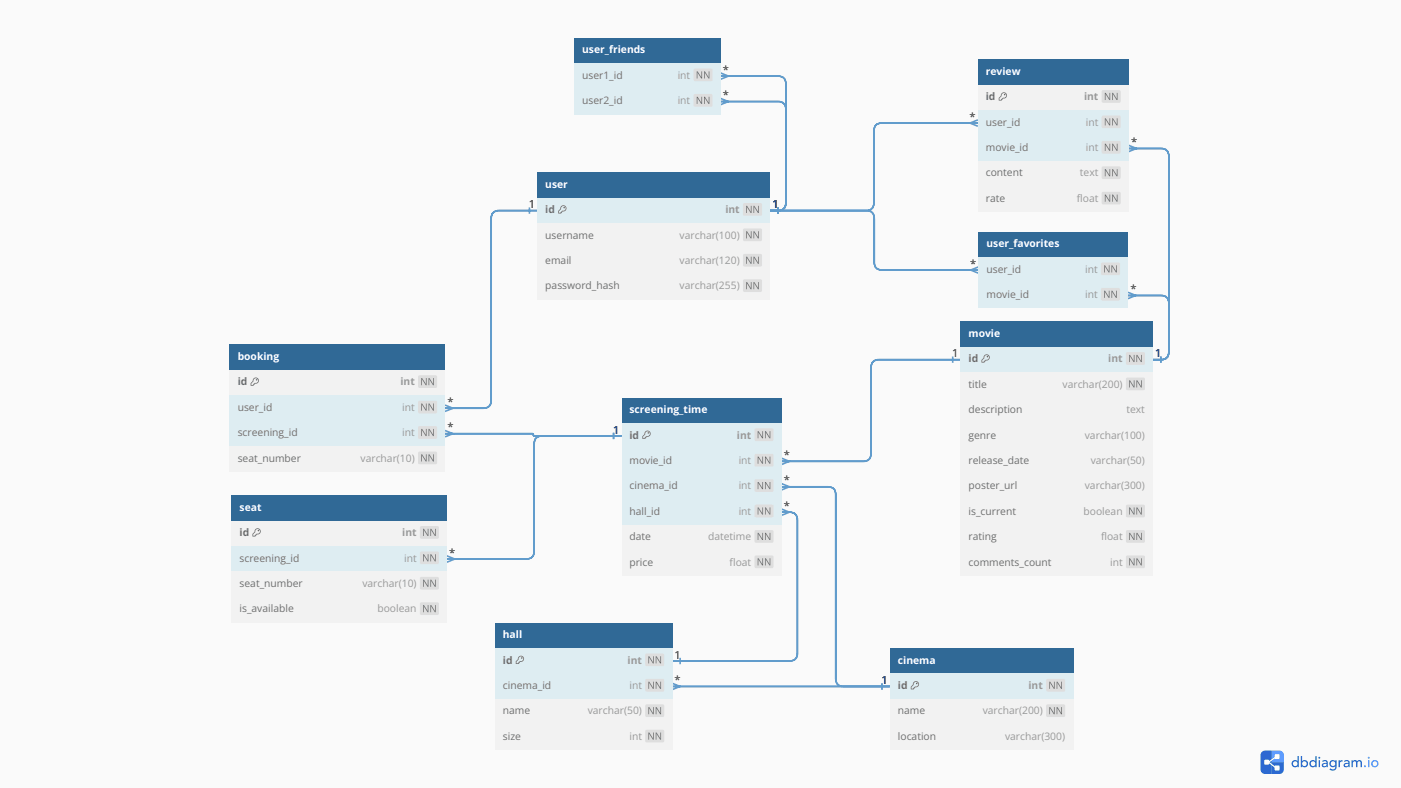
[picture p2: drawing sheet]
<svg xmlns="http://www.w3.org/2000/svg" width="677mm" height="381mm" viewBox="0 0 677 381" stroke-linecap="round" stroke-linejoin="round" font-family="sans-serif">
<path d="M0 0h677v381h-677z" fill="#fafafa"/>
<path d="M615 363h4l1 1 1 1v3h-6z" fill="#428cff"/>
<path d="M615 368h6v4l-1 2h-1h-4z" fill="#2670de"/>
<path d="M610 364l2-1h3v11h-4l-1-1-1-8z" fill="#2161cf"/>
<g fill="#fff">
<path d="M612 369l5-4v1l-4 3z"/>
<path d="M613 368l4 3v1l-5-4z"/>
<path d="M611 367l3 1-1 2h-2zM616 365h2l1 2h-3zM616 370h2l1 2h-3z"/>
</g>
<path d="M625 368l1-1 1 1v-2h1v5l-1-1a1.7 1.7 0 0 1-2 0 1.7 1.7 0 0 1 0-2zM625 369a1.1 1.1 0 0 0 2 0 1.1 1.1 0 0 0-2 0zM629 366h1v2a1.7 1.7 0 0 1 2 0 1.7 1.7 0 0 1 0 2 1.7 1.7 0 0 1-2 0l-1 1zM629 369a1.5 1.5 0 0 0 3 0 1.5 1.5 0 0 0-3 0zM634 368l1-1 1 1v-2h1v5l-1-1a1.7 1.7 0 0 1-3 0 1.7 1.7 0 0 1 1-2zM634 369a1.1 1.1 0 0 0 2 0 1.1 1.1 0 0 0-2 0zM637 366a.5 .5 0 0 1 1 0 .5 .5 0 0 1-1 0zM638 368v3zM639 368a1.6 1.6 0 0 1 3 1v2l-1-1a1.2 1.2 0 0 1-1 1 1.2 1.2 0 0 1-1-2 1.2 1.2 0 0 1 2 0 1 1 0 0 0 0-1 1 1 0 0 0-1 0zM640 370a.8 .8 0 0 0 1 0 .8 .8 0 0 0-1 0zM643 368h3v3a2 2 0 0 1-1 2 2 2 0 0 1-2-1v-1a1.3 1.3 0 0 0 2 1 1.3 1.3 0 0 0 1-2 1.7 1.7 0 0 1-3 0 1.7 1.7 0 0 1 0-2zM643 369a1.5 1.5 0 0 0 3 0 1.5 1.5 0 0 0-3 0zM647 368h1h1l-1 1v2h-1zM650 368a1.6 1.6 0 0 1 2 1l1 2-1-1a1.2 1.2 0 0 1-2 1 1.2 1.2 0 0 1 0-2 1.2 1.2 0 0 1 1 0h1a1 1 0 0 0-1-1 1 1 0 0 0-1 0zM650 370a1 1 0 0 0 2 0 1 1 0 0 0-2 0zM653 368h1h1h1a1.3 1.3 0 0 1 2 0 1.3 1.3 0 0 1 0 1v2l-1-3-1 1v2v-2a.8 .8 0 0 0-1-1 .8 .8 0 0 0-1 1v2h-1z" fill="#2161cf"/>
<path d="M659 371a.5 .5 0 0 1 1 0 .5 .5 0 0 1-1 0zM661 366a.5 .5 0 0 1 1 0 .5 .5 0 0 1-1 0zM661 368h1v3h-1zM663 369a1.8 1.8 0 0 1 3 0 1.8 1.8 0 0 1-3 0zM664 369a1.1 1.1 0 0 0 2 0 1.1 1.1 0 0 0-2 0z" fill="#428cff"/>
<g fill="none" stroke="#619ccc" stroke-width=".77" stroke-linecap="butt">
<path d="M348 37h28a3 3 0 0 1 4 4v57a3 3 0 0 1-4 4h-4h4a3 3 0 0 0 4-4v-57a3 3 0 0 0-4-4zM348 35l4 2-4 1M348 49h28a3 3 0 0 1 4 4v45a3 3 0 0 1-4 4h-4h4a3 3 0 0 0 4-4v-45a3 3 0 0 0-4-4zM348 48l4 1-4 2M473 58l-4 2 4 1M546 72h15a3 3 0 0 1 4 4v94a3 3 0 0 1-4 4h-4h4a3 3 0 0 0 4-4v-94a3 3 0 0 0-4-4zM546 70l4 2-4 1M238 103l-1 3v88a3 3 0 0 1-3 3h-19h19a3 3 0 0 0 3-3v-88a3 3 0 0 1 4-4h19h-19zM256 100v3M372 102h47a3 3 0 0 0 4-4v-35a3 3 0 0 1 3-3h47h-47a3 3 0 0 0-3 3v35a3 3 0 0 1-4 4zM372 102h47a3 3 0 0 1 4 4v21a3 3 0 0 0 4 4h46h-46a3 3 0 0 1-4-4v-21a3 3 0 0 0-4-4zM376 100v3"/>
<path d="M473 129l-4 2 4 1M545 143h16a3 3 0 0 1 4 4v23a3 3 0 0 1-4 4h-4h4a3 3 0 0 0 4-4v-23a3 3 0 0 0-4-4zM545 141l4 2-4 1M422 175l-1 3v41a3 3 0 0 1-4 4h-39h39a3 3 0 0 0 4-4v-41a3 3 0 0 1 4-4h39h-39zM461 172v3M561 172v3M215 196l4 1-4 2M215 210h42l1 1h42h-42l-1-1zM215 208l4 2-4 1M259 212l-1 3v51a3 3 0 0 1-4 4h-38h38a3 3 0 0 0 4-4v-51a3 3 0 0 1 4-4h38h-38zM297 209v3M378 235h22a3 3 0 0 1 4 4v89a3 3 0 0 0 4 4h22h-22a3 3 0 0 1-4-4v-89a3 3 0 0 0-4-4z"/>
<path d="M378 222l4 1-4 2M378 234l4 1-4 2M378 248h4a3 3 0 0 1 4 3v65a3 3 0 0 1-4 4h-57h57a3 3 0 0 0 4-4v-65a3 3 0 0 0-4-3zM378 246l4 2-4 1M216 269l4 1-4 2M329 318v3M325 332h105zM325 330l4 2-4 1M426 330v3"/>
</g>
<path d="M260 83h112v13h-112z" fill="#306996"/>
<path d="M260 96h112v12h-112z" fill="#deedf2"/>
<path d="M272 100a1.1 1.1 0 0 1 2 1 1.1 1.1 0 0 1-2 1l-1 1h-1zM271 100l-1 3h1h1a1.6 1.6 0 0 0 2-2 1.6 1.6 0 0 0-3-1zM272 100a.5 .5 0 0 0 1 0 .5 .5 0 0 0-1 0z" fill="#707070"/>
<path d="M360 98h8v6h-8z" fill="#dedede"/>
<g fill="#707070">
<path d="M361 100l2 2v-2v3l-2-3v3z"/>
<path d="M364 100l3 2v-2v3l-2-3-1 3z"/>
</g>
<path d="M260 108h112v12h-112z" fill="#f2f2f2"/>
<path d="M360 111h8v5l-8 1z" fill="#dedede"/>
<g fill="#707070">
<path d="M361 112l2 3v-3v3l-2-3v3z"/>
<path d="M364 112l3 3v-3v3l-2-3-1 3z"/>
</g>
<path d="M260 120h112v13h-112z" fill="#f2f2f2"/>
<path d="M360 123h8v6h-8z" fill="#dedede"/>
<g fill="#707070">
<path d="M361 124l2 3v-3v4l-2-3v3z"/>
<path d="M364 124l3 3v-3v4l-2-3-1 3z"/>
</g>
<path d="M260 133h112v12h-112z" fill="#f2f2f2"/>
<path d="M360 135h8v6h-8z" fill="#dedede"/>
<g fill="#707070">
<path d="M361 136l2 3v-3v4l-2-3v3z"/>
<path d="M364 136l3 3v-3v4l-2-3-1 3z"/>
</g>
<path d="M464 155h93v13h-93z" fill="#306996"/>
<path d="M464 168h93v12h-93z" fill="#deedf2"/>
<path d="M476 172a1.1 1.1 0 0 1 2 1 1.1 1.1 0 0 1-1 1l-1 1h-1zM476 172l-2 3h2a1.8 1.8 0 0 0 3-2 1.6 1.6 0 0 0-3-1zM477 172a.5 .5 0 0 0 1 0 .5 .5 0 0 0-1 0z" fill="#707070"/>
<path d="M545 170h8v6h-8z" fill="#dedede"/>
<g fill="#707070">
<path d="M546 172l2 2 1-2v3l-3-3v3z"/>
<path d="M549 172l3 2v-2v3l-2-3-1 3z"/>
</g>
<path d="M464 180h93v12h-93z" fill="#f2f2f2"/>
<path d="M545 183h8v5l-8 1z" fill="#dedede"/>
<g fill="#707070">
<path d="M546 184l2 3 1-3v3l-3-3v3z"/>
<path d="M549 184l3 3v-3v3l-2-3-1 3z"/>
</g>
<g fill="#f2f2f2">
<path d="M464 192h93v13h-93z"/>
<path d="M464 205h93v12h-93z"/>
<path d="M464 217h93v12h-93z"/>
<path d="M464 229h93v13h-93z"/>
<path d="M464 242h93v12h-93z"/>
</g>
<path d="M545 244h8v6h-8z" fill="#dedede"/>
<g fill="#707070">
<path d="M546 245l2 3 1-3v4l-3-3v3z"/>
<path d="M549 245l3 3v-3v4l-2-3-1 3z"/>
</g>
<path d="M464 254h93v12h-93z" fill="#f2f2f2"/>
<path d="M545 256h8v6h-8z" fill="#dedede"/>
<g fill="#707070">
<path d="M546 258l2 3 1-3v3l-3-3v3z"/>
<path d="M549 258l3 3v-3v3l-2-3-1 3z"/>
</g>
<path d="M464 266h93v12h-93z" fill="#f2f2f2"/>
<path d="M545 269h8v5l-8 1z" fill="#dedede"/>
<g fill="#707070">
<path d="M546 270l2 3 1-3v3l-3-3v3z"/>
<path d="M549 270l3 3v-3v3l-2-3-1 3z"/>
</g>
<path d="M430 313h89v13h-89z" fill="#306996"/>
<path d="M430 326h89v12h-89z" fill="#deedf2"/>
<path d="M442 330a1.1 1.1 0 0 1 2 1 1.1 1.1 0 0 1-2 1l-1 1zM442 330l-2 3h2a1.6 1.6 0 0 0 2-2 1.6 1.6 0 0 0-2-1zM443 330a.5 .5 0 0 0 1 0 .5 .5 0 0 0-1 0z" fill="#707070"/>
<path d="M506 328h9v6h-9z" fill="#dedede"/>
<g fill="#707070">
<path d="M507 330l3 2v-2v3l-2-3-1 3z"/>
<path d="M511 330l2 2v-2v3l-2-3v3z"/>
</g>
<path d="M430 338h89v12h-89z" fill="#f2f2f2"/>
<path d="M506 341h9v5l-9 1z" fill="#dedede"/>
<g fill="#707070">
<path d="M507 342l3 3v-3v3l-2-3-1 3z"/>
<path d="M511 342l2 3v-3v3l-2-3v3z"/>
</g>
<path d="M430 350h89v13h-89z" fill="#f2f2f2"/>
<path d="M239 301h86v12h-86z" fill="#306996"/>
<path d="M239 313h86v13h-86z" fill="#deedf2"/>
<path d="M251 318a1.1 1.1 0 0 1 2 0 1.4 1.4 0 0 1-2 2l-1 1zM251 318l-2 3h2v-1a1.6 1.6 0 0 0 2-2 1.6 1.6 0 0 0-2 0zM252 318a.5 .5 0 0 0 1 0 .5 .5 0 0 0-1 0z" fill="#707070"/>
<path d="M312 316h9v6h-9z" fill="#dedede"/>
<g fill="#707070">
<path d="M313 317l3 3v-3v4l-2-3-1 3z"/>
<path d="M317 317l2 3 1-3v4l-3-3v3z"/>
</g>
<path d="M239 326h86v12h-86z" fill="#deedf2"/>
<path d="M312 328h9v6h-9z" fill="#dedede"/>
<g fill="#707070">
<path d="M313 330l3 2v-2v3l-2-3-1 3z"/>
<path d="M317 330l2 2 1-2v3l-3-3v3z"/>
</g>
<path d="M239 338h86v12h-86z" fill="#f2f2f2"/>
<path d="M312 341h9v5l-9 1z" fill="#dedede"/>
<g fill="#707070">
<path d="M313 342l3 3v-3v3l-2-3-1 3z"/>
<path d="M317 342l2 3 1-3v3l-3-3v3z"/>
</g>
<path d="M239 350h86v13h-86z" fill="#f2f2f2"/>
<path d="M312 353h9v6h-9z" fill="#dedede"/>
<g fill="#707070">
<path d="M313 354l3 3v-3v4l-2-3-1 3z"/>
<path d="M317 354l2 3 1-3v4l-3-3v3z"/>
</g>
<path d="M300 192h78v13h-78z" fill="#306996"/>
<path d="M300 205h78v12h-78z" fill="#deedf2"/>
<path d="M312 209a1.1 1.1 0 0 1 2 1 1.1 1.1 0 0 1-1 1l-1 1h-1zM312 209l-1 3h1v-1a1.6 1.6 0 0 0 3-1 1.6 1.6 0 0 0-3-1zM313 209a.5 .5 0 0 0 1 0 .5 .5 0 0 0-1 0z" fill="#707070"/>
<path d="M365 207h9v6h-9z" fill="#dedede"/>
<g fill="#707070">
<path d="M366 208l3 3v-3v4l-2-3-1 3z"/>
<path d="M370 208l2 3v-3v4l-2-3v3z"/>
</g>
<path d="M300 217h78v12h-78z" fill="#deedf2"/>
<path d="M365 220h9v5h-9z" fill="#dedede"/>
<g fill="#707070">
<path d="M366 221l3 3v-3v3l-2-3-1 3z"/>
<path d="M370 221l2 3v-3v3l-2-3v3z"/>
</g>
<path d="M300 229h78v13h-78z" fill="#deedf2"/>
<path d="M365 232h9v5l-9 1z" fill="#dedede"/>
<g fill="#707070">
<path d="M366 233l3 3v-3v4l-2-3-1 3z"/>
<path d="M370 233l2 3v-3v4l-2-3v3z"/>
</g>
<path d="M300 242h78v12h-78z" fill="#deedf2"/>
<path d="M365 244h9v6h-9z" fill="#dedede"/>
<g fill="#707070">
<path d="M366 245l3 3v-3v4l-2-3-1 3z"/>
<path d="M370 245l2 3v-3v4l-2-3v3z"/>
</g>
<path d="M300 254h78v12h-78z" fill="#f2f2f2"/>
<path d="M365 256h9v6h-9z" fill="#dedede"/>
<g fill="#707070">
<path d="M366 258l3 3v-3v3l-2-3-1 3z"/>
<path d="M370 258l2 3v-3v3l-2-3v3z"/>
</g>
<path d="M300 266h78v12h-78z" fill="#f2f2f2"/>
<path d="M365 269h9v5l-9 1z" fill="#dedede"/>
<g fill="#707070">
<path d="M366 270l3 3v-3v3l-2-3-1 3z"/>
<path d="M370 270l2 3v-3v3l-2-3v3z"/>
</g>
<path d="M111 167h104v12h-104z" fill="#306996"/>
<path d="M111 179h104v12h-104z" fill="#f2f2f2"/>
<path d="M123 183a1.1 1.1 0 0 1 2 1 1.1 1.1 0 0 1-2 1l-1 1zM122 183l-1 3 1 1 1-1a1.6 1.6 0 0 0 2-2 1.6 1.6 0 0 0-3-1z" fill="#707070"/>
<path d="M202 182h9v5l-9 1z" fill="#dedede"/>
<g fill="#707070">
<path d="M204 183l2 3v-3v3l-2-3v3z"/>
<path d="M207 183l2 3 1-3v3l-2-3-1 3z"/>
</g>
<path d="M111 191h104v13h-104z" fill="#deedf2"/>
<path d="M202 194h9v6h-9z" fill="#dedede"/>
<g fill="#707070">
<path d="M204 195l2 3v-3v4l-2-3v3z"/>
<path d="M207 195l2 3 1-3v4l-2-3-1 3z"/>
</g>
<path d="M111 204h104v12h-104z" fill="#deedf2"/>
<path d="M202 206h9v6h-9z" fill="#dedede"/>
<g fill="#707070">
<path d="M204 207l2 3v-3v4l-2-3v3z"/>
<path d="M207 207l2 3 1-3v4l-2-3-1 3z"/>
</g>
<path d="M111 216h104v12h-104z" fill="#f2f2f2"/>
<path d="M202 218h9v6h-9z" fill="#dedede"/>
<g fill="#707070">
<path d="M204 220l2 3v-3v3l-2-3v3z"/>
<path d="M207 220l2 3 1-3v3l-2-3-1 3z"/>
</g>
<path d="M473 29h73v12h-73z" fill="#306996"/>
<path d="M473 41h73v12h-73z" fill="#f2f2f2"/>
<path d="M485 45a1.1 1.1 0 0 1 1 1 1.1 1.1 0 0 1-1 1l-1 1h-1zM484 45l-1 3 1 1 1-1a1.6 1.6 0 0 0 2-2 1.6 1.6 0 0 0-3-1zM485 46a.5 .5 0 0 0 1 0 .5 .5 0 0 0-1 0z" fill="#707070"/>
<path d="M533 44h8l1 5-9 1z" fill="#dedede"/>
<g fill="#707070">
<path d="M534 45l2 3 1-3v3l-3-3v3z"/>
<path d="M538 45l2 3v-3v3l-2-3v3z"/>
</g>
<path d="M473 53h73v13h-73z" fill="#deedf2"/>
<path d="M533 56h8l1 6h-9z" fill="#dedede"/>
<g fill="#707070">
<path d="M534 57l2 3 1-3v4l-3-3v3z"/>
<path d="M538 57l2 3v-3v4l-2-3v3z"/>
</g>
<path d="M473 66h73v12h-73z" fill="#deedf2"/>
<path d="M533 68h8l1 6h-9z" fill="#dedede"/>
<g fill="#707070">
<path d="M534 69l2 3 1-3v4l-3-3v3z"/>
<path d="M538 69l2 3v-3v4l-2-3v3z"/>
</g>
<path d="M473 78h73v12h-73z" fill="#f2f2f2"/>
<path d="M533 81h8l1 5h-9z" fill="#dedede"/>
<g fill="#707070">
<path d="M534 82l2 3 1-3v3l-3-3v3z"/>
<path d="M538 82l2 3v-3v3l-2-3v3z"/>
</g>
<path d="M473 90h73v13h-73z" fill="#f2f2f2"/>
<path d="M533 93h8l1 5-9 1z" fill="#dedede"/>
<g fill="#707070">
<path d="M534 94l2 3 1-3v4l-3-3v3z"/>
<path d="M538 94l2 3v-3v4l-2-3v3z"/>
</g>
<path d="M112 240h104v12h-104z" fill="#306996"/>
<path d="M112 252h104v12h-104z" fill="#f2f2f2"/>
<path d="M124 256a1.1 1.1 0 0 1 2 1 1.1 1.1 0 0 1-2 1l-1 1h-1zM123 256l-1 3h1h1a1.6 1.6 0 0 0 2-2 1.6 1.6 0 0 0-3-1z" fill="#707070"/>
<path d="M203 254h9v6h-9z" fill="#dedede"/>
<g fill="#707070">
<path d="M205 256l2 3v-3v3l-2-3v3z"/>
<path d="M208 256l2 3 1-3v3l-3-3v3z"/>
</g>
<path d="M112 264h104v12h-104z" fill="#deedf2"/>
<path d="M203 267h9v5l-9 1z" fill="#dedede"/>
<g fill="#707070">
<path d="M205 268l2 3v-3v3l-2-2v2z"/>
<path d="M208 268l2 3 1-3v3l-3-2v2z"/>
</g>
<path d="M112 276h104v13h-104z" fill="#f2f2f2"/>
<path d="M203 279h9v6h-9z" fill="#dedede"/>
<g fill="#707070">
<path d="M205 280l2 3v-3v4l-2-3v3z"/>
<path d="M208 280l2 3 1-3v4l-3-3v3z"/>
</g>
<path d="M112 289h104v12h-104z" fill="#f2f2f2"/>
<path d="M203 291h9v6h-9z" fill="#dedede"/>
<g fill="#707070">
<path d="M205 293l2 2v-2v3l-2-3v3z"/>
<path d="M208 293l2 2 1-2v3l-3-3v3z"/>
</g>
<path d="M278 18h70v13h-70z" fill="#306996"/>
<path d="M278 31h70v12h-70z" fill="#deedf2"/>
<path d="M336 33h8v6h-8z" fill="#dedede"/>
<g fill="#707070">
<path d="M337 35l2 2v-2v3l-2-3v3z"/>
<path d="M340 35l3 2v-2v3l-2-3-1 3z"/>
</g>
<path d="M278 43h70v12h-70z" fill="#deedf2"/>
<path d="M336 46h8v5h-8z" fill="#dedede"/>
<g fill="#707070">
<path d="M337 47l2 3v-3v3l-2-3v3z"/>
<path d="M340 47l3 3v-3v3l-2-3-1 3z"/>
</g>
<path d="M473 112h72v12h-72z" fill="#306996"/>
<path d="M473 124h72v13h-72z" fill="#deedf2"/>
<path d="M533 127h8v6h-8z" fill="#dedede"/>
<g fill="#707070">
<path d="M534 128l2 3v-3v4l-2-3v3z"/>
<path d="M537 128l3 3v-3v4l-2-3-1 3z"/>
</g>
<path d="M473 137h72v12h-72z" fill="#deedf2"/>
<path d="M533 139h8v6h-8z" fill="#dedede"/>
<g fill="#707070">
<path d="M534 141l2 2v-2v3l-2-3v3z"/>
<path d="M537 141l3 2v-2v3l-2-3-1 3z"/>
</g>
<g font-size="5.4">
<text x="350" y="36">*</text>
<text x="350" y="48">*</text>
<text x="469" y="58">*</text>
<text x="547" y="71">*</text>
<text x="256" y="101">1</text>
<text x="373" y="101">1</text>
<text x="469" y="129">*</text>
<text x="546" y="142">*</text>
<text x="460" y="173">1</text>
<text x="559" y="173">1</text>
<text x="216" y="196">*</text>
<text x="216" y="209">*</text>
<text x="296" y="210">1</text>
<text x="379" y="222">*</text>
<text x="379" y="234">*</text>
<text x="379" y="246">*</text>
<text x="217" y="269">*</text>
<text x="326" y="318">1</text>
<text x="326" y="331">*</text>
<text x="426" y="331">1</text>
</g>
<g font-size="5" fill="#fff">
<text x="281" y="26">user_friends</text>
<text x="477" y="36">review</text>
<text x="264" y="91">user</text>
<text x="477" y="120">user_favorites</text>
<text x="468" y="163">movie</text>
<text x="115" y="174">booking</text>
<text x="304" y="200">screening_time</text>
<text x="116" y="247">seat</text>
<text x="243" y="309">hall</text>
<text x="434" y="321">cinema</text>
</g>
<g font-size="5" fill="#6f6f6f">
<text x="281" y="38">user1_id</text>
<text x="281" y="50">user2_id</text>
<text x="477" y="48">id</text>
<text x="477" y="61">user_id</text>
<text x="477" y="73">movie_id</text>
<text x="477" y="85">content</text>
<text x="477" y="98">rate</text>
<text x="264" y="103">id</text>
<text x="264" y="115">username</text>
<text x="264" y="128">email</text>
<text x="477" y="132">user_id</text>
<text x="264" y="140">password_hash</text>
<text x="477" y="144">movie_id</text>
<text x="468" y="175">id</text>
<text x="115" y="186">id</text>
<text x="468" y="187">title</text>
<text x="115" y="199">user_id</text>
<text x="468" y="200">description</text>
<text x="115" y="211">screening_id</text>
<text x="304" y="212">id</text>
<text x="468" y="212">genre</text>
<text x="115" y="223">seat_number</text>
<text x="304" y="224">movie_id</text>
<text x="468" y="224">release_date</text>
<text x="304" y="237">cinema_id</text>
<text x="468" y="237">poster_url</text>
<text x="304" y="249">hall_id</text>
<text x="468" y="249">is_current</text>
<text x="116" y="259">id</text>
<text x="304" y="261">date</text>
<text x="468" y="261">rating</text>
<text x="116" y="272">screening_id</text>
<text x="304" y="273">price</text>
<text x="468" y="273">comments_count</text>
<text x="116" y="284">seat_number</text>
<text x="116" y="296">is_available</text>
<text x="243" y="321">id</text>
<text x="243" y="333">cinema_id</text>
<text x="434" y="333">id</text>
<text x="243" y="345">name</text>
<text x="434" y="345">name</text>
<text x="243" y="358">size</text>
<text x="434" y="358">location</text>
</g>
<g font-size="5" fill="#999">
<text x="328" y="38">int</text>
<text x="328" y="50">int</text>
<text x="524" y="48">int</text>
<text x="525" y="61">int</text>
<text x="525" y="73">int</text>
<text x="522" y="85">text</text>
<text x="521" y="98">float</text>
<text x="351" y="103">int</text>
<text x="329" y="115">varchar(100)</text>
<text x="329" y="128">varchar(120)</text>
<text x="525" y="132">int</text>
<text x="329" y="140">varchar(255)</text>
<text x="525" y="144">int</text>
<text x="536" y="175">int</text>
<text x="194" y="186">int</text>
<text x="514" y="187">varchar(200)</text>
<text x="194" y="199">int</text>
<text x="545" y="200">text</text>
<text x="194" y="211">int</text>
<text x="356" y="212">int</text>
<text x="524" y="212">varchar(100)</text>
<text x="174" y="223">varchar(10)</text>
<text x="357" y="224">int</text>
<text x="527" y="224">varchar(50)</text>
<text x="357" y="237">int</text>
<text x="524" y="237">varchar(300)</text>
<text x="357" y="249">int</text>
<text x="524" y="249">boolean</text>
<text x="194" y="259">int</text>
<text x="342" y="261">datetime</text>
<text x="532" y="261">float</text>
<text x="195" y="272">int</text>
<text x="353" y="273">float</text>
<text x="537" y="273">int</text>
<text x="175" y="284">varchar(10)</text>
<text x="182" y="296">boolean</text>
<text x="303" y="321">int</text>
<text x="304" y="333">int</text>
<text x="497" y="333">int</text>
<text x="284" y="345">varchar(50)</text>
<text x="475" y="345">varchar(200)</text>
<text x="304" y="358">int</text>
<text x="486" y="358">varchar(300)</text>
</g>
</svg>
